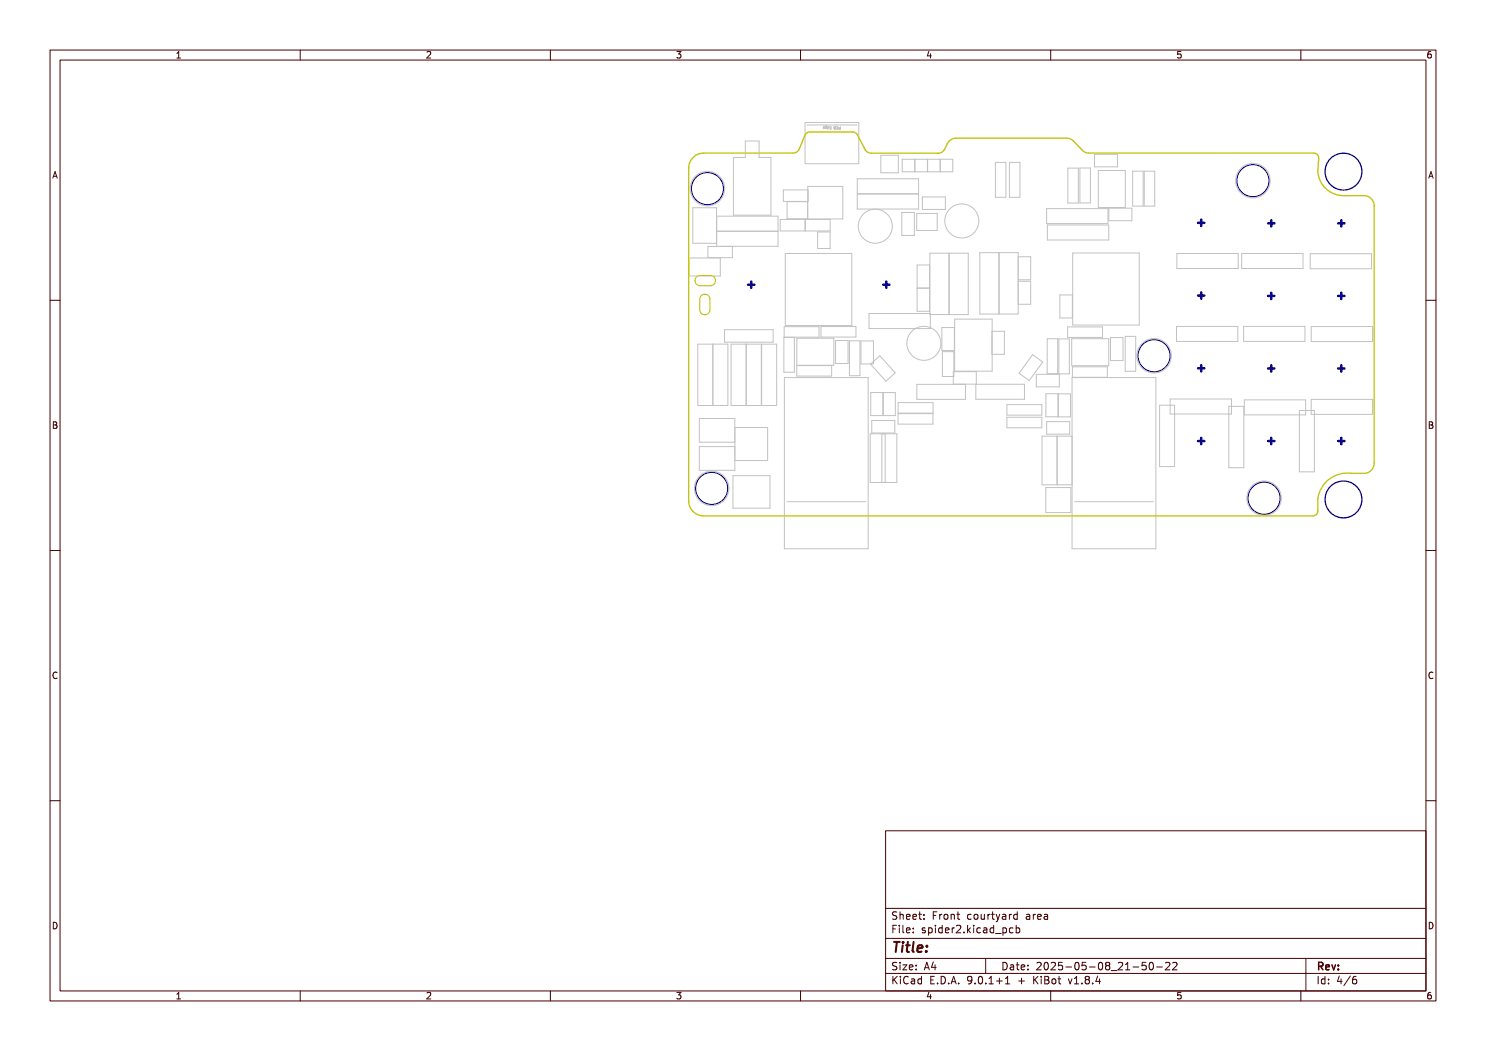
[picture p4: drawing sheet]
<svg xmlns="http://www.w3.org/2000/svg" width="297mm" height="210mm" viewBox="0 0 297 210" stroke-linecap="round" stroke-linejoin="round" font-family="sans-serif">
<g fill="none" stroke="#c2c2c2" stroke-width=".2">
<path d="M149 28.2h2.7v3.3h2.4v11.5h-7.5v-11.5h2.4zM156.6 37.9h4.9v2.3h-4.9zM160.9 24.5h10.7v8.2h-10.7zM161.3 25h10M161.4 37.2h7v6.6h-7zM164.6 25.3l.2 .1-.1 .2h-.1l.2-.1M165.2 25.2h-.2v.4h.2v-.2l-.2-.1M165.4 25.6h.3l-.1-.3h-.2v.5M165.9 25.3h.2v.5h-.2M165.9 25.6h.2M166.7 25.5v-.2h.3v.5h-.3l.1-.2M166.7 25.5v.1"/>
<path d="M166.7 25.6h.1M166.8 25.6h.2M167.2 25.4a.22 .22 0 0 1 .3 .2 .22 .22 0 0 1-.3 .2M167.7 25.8h.1M167.7 25.6v.2M167.7 25.6h.1M168 25.3v.5h-.3M168 25.6h-.3M171.3 35.7h12.3v6.1h-12.3zM171.3 38.7h12.3M171.3 38.8h12.3M176 31h3.6v3.5h-3.6z"/>
<path d="M180.3 31.8h10.1v2.5h-10.1zM182.8 31.8v2.5M182.9 31.8v2.5M184.3 39.3h4.6v2.5h-4.6zM185.4 31.8v2.5M187.9 31.8v2.5M199 32.4h2.1v7h-2.1zM201.8 32.4h2.1v7h-2.1zM213.4 33.6h2.1v7h-2.1zM215.8 33.6h2.1v6.9h-2.1zM218.8 30.8h4.6v2.5h-4.6zM219.5 34.1h5.4v7.4h-5.4z"/>
<path d="M226.4 34.2h2.1v7h-2.1zM228.7 34.2h2.1v7h-2.1zM137.8 51.5h6.2v3.6h-6.2zM138.5 41.5h4.7v7.1h-4.7zM141.5 49.2h4.9v2.3h-4.9zM143.2 43.2h12.3v6h-12.3zM143.2 46.2h12.3M155.9 43.9h5v2.3h-5zM157 50.6h13.2v14.5h-13.2zM157.3 40.3h4.1v3.4h-4.1zM161 43.9h4.9v2.3h-4.9zM163.4 46.4h2.5v3.2h-2.5z"/>
<path d="M180.3 42.5h2.4v4.6h-2.4zM183.2 42.7h4.1v3.3h-4.1zM183.3 52.9h2.5v4.6h-2.5zM183.3 57.6h2.5v4.6h-2.5zM185.9 50.6h3.7v12.2h-3.7zM189.7 50.6h3.8v12.3h-3.8zM195.8 50.5h3.8v12.3h-3.8zM199.7 50.5h3.8v12.3h-3.8zM203.5 51.3h2.5v4.6h-2.5M203.5 56.2h2.5v4.6h-2.5M209.2 41.7h12.2v3h-12.2zM209.3 45h12.3v3h-12.3z"/>
<path d="M211.8 58.9h2.5v4.6h-2.5zM214.4 50.6h13.3v14.3h-13.3zM221.6 41.6h4.6v2.5h-4.6zM235.2 50.6h12.3v3h-12.3zM248.2 50.6h12.2v3h-12.2zM261.9 50.7h12.2v3h-12.2zM142.5 68.8v12.2h-3v-12.2h6v12.2h-3M144.8 65.9h9.7v2.5h-9.7zM146.1 68.8h6.1v12.2h-6.1zM149.1 68.8v12.2M149.2 68.8v12.2M152.2 68.8h3v12.2h-3z"/>
<path d="M156.7 67.4h2.1v7h-2.1zM156.7 65.3h7v2.1h-7zM156.8 75.5h16.7v34.2h-16.7zM159.2 73h7v2.1h-7zM159.3 67.6h7.4v5.4h-7.4zM164.1 65.3h7v2.1h-7zM167 68h2.5v4.6h-2.5zM169.8 68.1h2.1v7h-2.1zM172.1 68.1h2.5v4.6h-2.5zM173.7 62.6h12.2v3h-12.2zM174 72.8l1.8-1.7 3.1 3.4-1.8 1.7zM174 78.4h4.9v4.6h-4.9z"/>
<path d="M176.4 78.4v4.6M176.5 78.4v4.6M183.3 76.8h9.7v3h-9.7zM188.2 65.4h2.5v4.6h-2.5zM188.4 70.3h2.3v4.9h-2.3zM190.5 74.3h4.6v2.5h-4.6zM190.8 63.8h7.5v10.4h-7.5zM195 76.8h9.8v3h-9.8zM198.3 66.2h2.4v4.6h-2.4zM206.4 70.9l2 1.4-2.7 3.8-2-1.5zM207.1 74.8h4.6v2.5h-4.6zM209 78.7h5v4.6h-5z"/>
<path d="M209.3 67.7h2.1v7h-2.1zM211.5 78.7v4.6M211.6 67.7h2.1v7h-2.1zM213.4 65.3h7v2.1h-7zM214.2 67.7h7.4v5.4h-7.4zM214.3 75.5h16.7v34.2h-16.7zM214.3 73.3h7v2.1h-7zM221.9 67.4h2.5v4.6h-2.5zM224.9 67.2h2.1v7h-2.1zM233.9 79.7h12.2v3h-12.2zM235.1 65.2h12.3v3h-12.3zM248.6 65.2h12.2v3h-12.2z"/>
<path d="M248.7 79.9h12.3v3h-12.3zM262.1 65.3h12.2v3h-12.2zM262.1 79.8h12.2v3h-12.2zM146.5 95h7.4v6.5h-7.4zM146.9 88.4h-7.1v-4.8h7.1v10.4h-7.1v-4.8h7.1M146.9 85.4h6.5v6.6h-6.5M173.9 86.7h5.3v9.7h-5.3zM174.2 84h4.6v2.5h-4.6zM176.2 86.7v9.7M176.9 86.7v9.7M179.5 82.7h7v2h-7zM179.5 80.4h7v2.1h-7z"/>
<path d="M201.3 80.8h6.9v2.1h-6.9zM201.3 83.4h6.9v2.1h-6.9zM209 97.4h5v5h-5zM209.2 84.3h4.6v2.5h-4.6zM211.3 87.1v9.8M214.3 87.1h-6v9.8h6M231.8 81h3v12.2h-3zM245.6 81.2h3v12.3h-3zM259.7 82h3v12.3h-3zM157.3 100.2h15.7M214.8 100.2h15.7"/>
<circle cx="141.4" cy="37.7" r="3.5"/>
<circle cx="250.4" cy="36.1" r="3.5"/>
<circle cx="174.9" cy="45.2" r="3.4"/>
<circle cx="192.2" cy="44.2" r="3.4"/>
<circle cx="184.6" cy="68.6" r="3.4"/>
<circle cx="230.7" cy="71.1" r="3.5"/>
<circle cx="142.2" cy="97.6" r="3.5"/>
<circle cx="252.6" cy="99.6" r="3.5"/>
</g>
<path d="M138.8 31.3l1.2-.6 .6-.1h17.8a1.39 1.39 0 0 0 1.3-.7l1.2-2.9a1 1 0 0 1 .9-.6h8.9l.7 .5 1.5 3a1.39 1.39 0 0 0 1.3 .7h13.3a1.39 1.39 0 0 0 1.2-.7 3 3 0 0 1 2-2.3h22.4a2 2 0 0 1 1.5 .6l1.7 1.8a1.7 1.7 0 0 0 1.3 .6h45l.7 .3 .3 .5a6.4 6.4 0 0 0 1.7 6.6 5.1 5.1 0 0 0 3.3 1.1h4a2 2 0 0 1 2 2v51.5a2 2 0 0 1-2 2h-2.5a6.1 6.1 0 0 0-6.7 7.5 1 1 0 0 1-1 1h-121.8a3 3 0 0 1-3-3v-66.5a2.99 2.99 0 0 1 1.2-2.3z" fill="none" stroke="#c2c200" stroke-width=".25"/>
<path d="M139.2 55.3l.7-.3h2.1a1.02 1.02 0 0 1 1 1.1 1.02 1.02 0 0 1-1 1h-2.1a1.02 1.02 0 0 1-.9-.6 1.02 1.02 0 0 1 .2-1.2zM140.2 59.1a1.03 1.03 0 0 1 1.1-.2 1.03 1.03 0 0 1 .6 .9v2.1a1.02 1.02 0 0 1-1 1 1.02 1.02 0 0 1-1-1v-2.1z" fill="none" stroke="#c2c200" stroke-width=".2"/>
<g fill="none" stroke="#000084" stroke-width=".25">
<circle cx="268.5" cy="34.3" r="3.7"/>
<circle cx="268.5" cy="99.8" r="3.7"/>
</g>
<g fill="none" stroke="#000084" stroke-width=".5">
<path d="M149.5 56.9h1.3M150.1 56.3v1.2M176.5 56.9h1.3M177.2 56.3v1.2M239.4 59.1h1.3M239.4 44.5h1.3M240.1 43.9v1.3M240.1 58.4v1.3M253.4 44.6h1.3M253.4 59.1h1.3M254.1 44v1.3M254.1 58.5v1.3"/>
<path d="M267.4 44.6h1.3M267.4 59.1h1.3M268.1 44v1.3M268.1 58.5v1.3M239.4 73.6h1.3M240.1 73v1.2M253.4 73.6h1.3M254.1 73v1.3M267.4 73.6h1.3M268.1 73v1.3M239.4 88.1h1.3M240.1 87.5v1.3"/>
<path d="M253.4 88.1h1.3M254.1 87.5v1.3M267.4 88.1h1.3M268.1 87.5v1.3"/>
</g>
<g fill="none" stroke="#000084" stroke-width=".2">
<circle cx="141.4" cy="37.7" r="3.2"/>
<circle cx="250.4" cy="36.1" r="3.2"/>
<circle cx="230.7" cy="71.1" r="3.2"/>
<circle cx="142.2" cy="97.6" r="3.2"/>
<circle cx="252.6" cy="99.6" r="3.2"/>
</g>
<g fill="none" stroke="#480000" stroke-width=".2">
<path d="M10 10h277v190h-277zM12 12h273v186h-273zM35.3 11.6h.8M35.3 10.7l.4-.4v1.3M60 10v2M85.3 10.4l.5-.1 .3 .4-.8 .9h.8M110 10v2M135.3 10.3h.8l-.4 .5 .3 .1v.6l-.2 .1-.5-.1M160 10v2M185.7 10.2l-.4 1h.9M186 10.7v.9M210 10v2"/>
<path d="M236 10.3h-.6l-.1 .6 .2-.1 .5 .1 .1 .1-.1 .5-.2 .1-.5-.1M260 10v2M286 10.3l-.4 .1-.2 .2-.1 .7 .3 .3 .4-.1 .1-.5-.1-.1-.4-.1-.3 .2M10.6 35.6l.4-1.3 .4 1.3M10.7 35.2h.6M285.6 35.6l.4-1.3 .4 1.3M285.7 35.2h.6M10 60h2M285 60h2M10.7 84.3h.4l.2 .2-.2 .4 .2 .1 .1 .3-.2 .3h-.5zM10.7 84.9h.4M285.7 84.3h.4l.2 .2-.2 .4 .2 .1 .1 .3-.2 .3h-.5z"/>
<path d="M285.7 84.9h.4M10 110h2M285 110h2M11.4 134.4a.62 .62 0 0 0-.9 .5 .62 .62 0 0 0 .7 .7l.2-.1M286.4 134.4a.62 .62 0 0 0-.9 .5 .62 .62 0 0 0 .7 .7l.2-.1M10 160h2M285 160h2M177 166h108v32h-108zM10.7 184.3a.66 .66 0 0 1 .7 .6 .66 .66 0 0 1-.7 .7zM35.3 198.7l.4-.4v1.3M35.3 199.6h.8M60 198v2"/>
<path d="M85.3 198.4l.5-.1 .3 .4-.8 .9h.8M110 198v2M135.3 198.3h.8l-.4 .5 .3 .1v.6l-.2 .1-.5-.1M160 198v2M177 194.5h108M177 191.5h108M177 187.5h108M177 181.5h108M178.5 195.1v1.5M178.5 185.6h.5M178.7 195.7l.6 .9M179.2 184.9h-.7v1.5"/>
<path d="M179.2 192.4l-.5-.1-.2 .1v.5l.6 .3 .1 .3-.2 .3-.6-.1M179.2 182.3l-.5-.1-.2 .1v.5l.6 .3 .1 .3-.2 .3-.6-.1M179.3 195.1l-.8 .9M179.7 184.9v.1M179.7 185.4v1M179.9 182.2v1.5M179.9 192.3v.1M179.9 192.8v1M179.9 182.8l.2-.1 .4 .1v.9M180 195.1v.1M180 195.6v1M180.5 192.8h.7l-.7 1h.7"/>
<path d="M180.5 184.9v1.3l.2 .2M181.2 185.9l.7-.2-.1-.2-.4-.1-.2 .2v.7h.6M181.2 183.2l.7-.1-.1-.3-.4-.1-.2 .2v.7h.6M181.5 195.2a.71 .71 0 0 0-1 .5 .71 .71 0 0 0 .7 .9l.3-.1M181.7 193.3l.8-.1-.1-.3-.4-.1-.3 .2 .1 .7h.6M182.2 195.7h.5l.1 .9M182.5 183.2l.7-.1-.1-.3-.4-.1-.2 .2v.7h.6M182.5 186.3v.1M182.5 185.5v.1M182.8 196h-.5l-.2 .2 .2 .4 .5-.1M183.1 193.7v.1M183.1 192.9v.1"/>
<path d="M183.6 182.7h.6M183.8 182.2v1.3l.4 .2M184.2 195.7l-.5-.1-.2 .3 .1 .6h.6M184.2 195.1v1.5M184.7 183.6v.1M184.7 182.8v.1M184.7 193.8l.5-1.5 .5 1.5M184.9 193.4h.7M184.9 185.5l-.4-.1-.2 .2 .1 .2 .5 .2v.3h-.6M185.6 185.5l.4-.1 .3 .3-.1 .6h-.6M185.6 185.4v1.5M185.7 198.2l-.4 1h.9"/>
<path d="M186 198.7v.9M186 195.8h.5M186.5 192.2l-.3 1.1h.9M186.5 182.9h.5M186.7 195.1h-.7v1.5h.7M186.9 192.8v1M187 184.9v.1M187 185.4v1M187.2 182.2h-.7v1.5M187.4 196.5v.1M187.8 182.7v1M188.1 195.1a.76 .76 0 0 1 .9 .7 .76 .76 0 0 1-.9 .8z"/>
<path d="M188.2 182.7l-.4 .3M188.3 185.5l-.4-.1-.3 .3 .1 .6h.6M188.3 184.9v1.5M188.8 182.8l.4-.1 .3 .3v.4l-.3 .3-.4-.1-.1-.2zM189 185.9l.7-.2-.1-.2-.4-.1-.2 .2v.7h.6M189.6 196.5v.1M190.1 196.6l.5-1.5 .5 1.5M190.1 182.8l.2-.1 .4 .1v.9M190.1 182.7v1M190.2 196.2h.8M190.3 185.4v1M190.7 185.4l-.4 .3"/>
<path d="M191.2 185l.5-.1 .3 .4-.9 1.1h.9M191.2 182.7h.6M191.5 182.2v1.3l.3 .2M191.6 196.5v.1M192.7 186.3v.1M193.4 184.9v1.5M193.5 185.8l.5 .6M194 185.4l-.6 .6M194.1 182.8l-.4-.1-.3 .3 .1 .6h.6M194.2 195.7l-.2 .3h-.3l-.3-.3 .1-.5 .5-.1 .2 .1a.99 .99 0 0 1-.4 1.4h-.3M194.6 184.9v.1M194.6 185.4v1"/>
<path d="M194.8 182.8l.4-.1 .3 .3v.4l-.3 .3-.4-.1-.1-.2zM194.9 196.5v.1M195.7 195.2l.2-.1a.8 .8 0 0 1 .5 .7 .8 .8 0 0 1-.5 .8l-.2-.1-.2-.5zM196 185.5l-.5-.1-.3 .3 .2 .6h.6M196.1 182.7l.1 .9 .3 .1 .2-.1M196.6 185.5h.6v.9M196.7 182.7v1M197 191.5v3M197 196.5v.1M197.2 185.7l-.5 .1-.2 .2 .2 .4 .5-.1M197.5 182.7v1M197.7 196.6h.8"/>
<path d="M197.7 195.5l.4-.4v1.5M197.9 182.7l-.4 .3M198.2 182.7h.5M198.4 182.2v1.3l.3 .2M198.6 185.5l-.4-.1-.3 .3 .1 .6h.6M198.6 184.9v1.5M199 186.5h1.1M199.1 182.7l.4 1M199.2 196h1.1M199.5 183.7l-.4 .5M199.7 195.4v1.2M199.8 182.7l-.3 1"/>
<path d="M200.4 182.8h.6v.9M200.5 185.4v1.5M200.5 192.3a.76 .76 0 0 1 .8 .7 .76 .76 0 0 1-.8 .8zM200.5 185.5l.4-.1 .3 .3-.2 .6h-.5M201 196.6h.8M201 195.5l.4-.4v1.5M201 183.1h-.5l-.2 .2 .2 .4 .5-.1M201.7 182.7v1M202 192.9h.5l.1 .9M202.2 182.7l-.5 .3M202.5 185.5l-.5-.1-.3 .3 .2 .6h.6M202.6 193.2h-.5l-.2 .2 .2 .4 .5-.1"/>
<path d="M203.1 192.8h.6M203.1 185.5l.4-.1 .3 .3-.1 .6h-.6M203.1 184.9v1.5M203.3 192.3v1.3l.4 .2M203.3 182.8l-.4-.1-.3 .3 .1 .6h.6M203.3 182.2v1.5M203.6 196h1.1M204.1 193.3l.7-.1-.1-.3-.4-.1-.2 .2 .1 .7h.5M204.2 195.4v1.2M205.2 182.8h.5l.1 .9M205.5 193.7v.1M205.5 192.9v.1"/>
<path d="M205.8 183.1h-.5l-.2 .2 .2 .4 .5-.1M206.5 182.7v1M206.6 195.1v1.5M206.8 195.7l.7 .9M207 182.7l-.5 .3M207.2 192.4l.6-.1 .3 .4-.9 1.1h.9M207.4 183.2l.7-.1-.1-.3-.4-.1-.2 .2 .1 .7h.5M207.5 195.1l-.9 .9M208.1 195.1v.1M208.1 195.6v1M208.7 182.8h.6l.1 .9M208.8 195.1l.7 .1 .1 .3-.3 .3a.4 .4 0 0 1 .4 .4 .4 .4 0 0 1-.3 .4h-.6z"/>
<path d="M208.8 195.8h.5M208.9 192.4l.1-.1a.8 .8 0 0 1 .5 .7 .8 .8 0 0 1-.5 .8 1 1 0 0 1-.1-1.4zM209.4 183.1h-.5l-.2 .2 .2 .4 .5-.1M210 198v2M210.1 192.4l.6-.1 .3 .4-1 1.1h1M210.4 195.7l.3-.1 .3 .3v.4l-.3 .3-.3-.1-.2-.2zM211.5 195.6h.5M211.7 195.1v1.3l.3 .2M212.3 192.3h-.7l-.1 .7 .2-.1h.5l.2 .3-.1 .5-.2 .1-.6-.1M213 193.2h1.2M213.5 195.6l.4 1 .3-1M214.7 196.6h.9"/>
<path d="M214.7 195.5l.5-.4v1.5M215 192.4l.2-.1a.8 .8 0 0 1 .5 .7 .8 .8 0 0 1-.5 .8l-.2-.1-.2-.5zM216.2 196.5v.1M217 192.3h-.7l-.1 .7 .3-.1h.5l.1 .3-.1 .5-.2 .1-.6-.1M217.2 195.7l-.3 .3v.3l.3 .3h.3l.2-.3v-.3l-.2-.3M217.2 195.7l-.3-.3 .3-.3h.3l.2 .3-.2 .3M217.2 195.7h.3M217.7 193.2h1.2M218.4 196.5v.1M219.4 195l-.4 1.1h1M219.7 192.4l.2-.1a.8 .8 0 0 1 .5 .7 .8 .8 0 0 1-.5 .8l-.2-.1-.2-.5zM219.7 195.6v1"/>
<path d="M221.2 192.9l-.2-.2 .2-.4 .5 .1 .1 .2-.3 .3M221.2 192.9l-.2 .3v.3l.2 .3 .5-.1 .1-.2-.1-.4-.2-.2M221.2 192.9h.3M222.1 193.9h1.1M223.5 192.4l.6-.1 .3 .4-.9 1.1h.9M225 193.8h.8M225 192.7l.4-.4v1.5M226.5 193.2h1.1M229 192.3h-.7l-.1 .7 .3-.1h.5l.1 .3-.1 .5-.2 .1-.6-.1M229.8 192.4l.2-.1a.8 .8 0 0 1 .5 .7 .8 .8 0 0 1-.5 .8l-.2-.1-.1-.5zM231.2 193.2h1.1M233 192.4l.5-.1 .3 .4-.9 1.1h.9"/>
<path d="M234.4 192.4l.6-.1 .2 .4-.9 1.1h.9M236 198.3h-.6l-.1 .6 .2-.1 .5 .1 .1 .1-.1 .5-.2 .1-.5-.1M260 198v2M261 191.5v6.5M263.5 195.1v1.5M264.8 195.7l-.4-.1-.3 .3 .1 .6h.6M264.8 195.1v1.5M265.5 196.5v.1M265.5 195.7v.1M267.7 195l-.4 1.1h.9M268 195.6v1M269.9 195l-1.3 2"/>
<path d="M271 195.1l-.4 .1a1.01 1.01 0 0 0 0 1.4l.5-.1 .1-.5-.3-.3h-.3l-.3 .3M285.7 184.3a.66 .66 0 0 1 .7 .6 .66 .66 0 0 1-.7 .7zM286 198.3l-.4 .1-.2 .2-.1 .8 .3 .2 .4-.1 .1-.5-.1-.1-.4-.1-.3 .2"/>
</g>
<path d="M263.6 193.1l.7-.1 .1-.2-.1-.4-.2-.1h-.5v1.5M263.9 193.1l.5 .7M265 193.3l.7-.2-.1-.2-.4-.1-.2 .2 .1 .7h.5M266.2 192.8l.4 1 .3-1M267.5 193.6v.2M267.5 192.9v.1" fill="none" stroke="#480000" stroke-width=".3"/>
<path d="M178.7 188.2h1.1M179.3 188.2l-.3 2M180.4 188.9l-.1 1.3M180.5 188.2v.2M181.1 188.9h.7M181.5 188.2l-.3 1.7 .1 .2 .4 .1M182.6 188.2l-.2 1.7 .2 .3M183.4 189.5l1-.1-.1-.4h-.7l-.3 .9 .3 .3 .6-.1M185.1 190v.2M185.3 189l-.1 .2" fill="none" stroke="#480000" stroke-width=".4"/>
<text font-size="2.7" fill="#fff" x="178" y="190.3">Title:</text>
<g font-size="2" fill="#fff">
<text x="178" y="183.8">Sheet: Front courtyard area</text>
<text x="178" y="186.5">File: spider2.kicad_pcb</text>
<text x="178" y="193.9">Size: A4</text>
<text x="178" y="196.7">KiCad E.D.A. 9.0.1+1 + KiBot v1.8.4</text>
<text x="200" y="193.9">Date: 2025-05-08_21-50-22</text>
<text x="263" y="196.7">Id: 4/6</text>
<text x="263" y="193.9">Rev:</text>
</g>
<g font-size="1.7" fill="#fff">
<text x="35" y="11.6">1</text>
<text x="85" y="11.6">2</text>
<text x="135" y="11.6">3</text>
<text x="185" y="11.6">4</text>
<text x="235" y="11.6">5</text>
<text x="285" y="11.6">6</text>
<text x="10.5" y="35.6">A</text>
<text x="285.5" y="35.6">A</text>
<text x="10.5" y="85.6">B</text>
<text x="285.5" y="85.6">B</text>
<text x="10.5" y="135.7">C</text>
<text x="285.5" y="135.7">C</text>
<text x="10.5" y="185.6">D</text>
<text x="285.5" y="185.6">D</text>
<text x="35" y="199.7">1</text>
<text x="85" y="199.7">2</text>
<text x="135" y="199.7">3</text>
<text x="185" y="199.7">4</text>
<text x="235" y="199.7">5</text>
<text x="285" y="199.7">6</text>
</g>
<text font-size=".7" fill="#fff" x="167.9" y="25.3" transform="rotate(180 167.9 25.3)">PCB Edge</text>
</svg>
